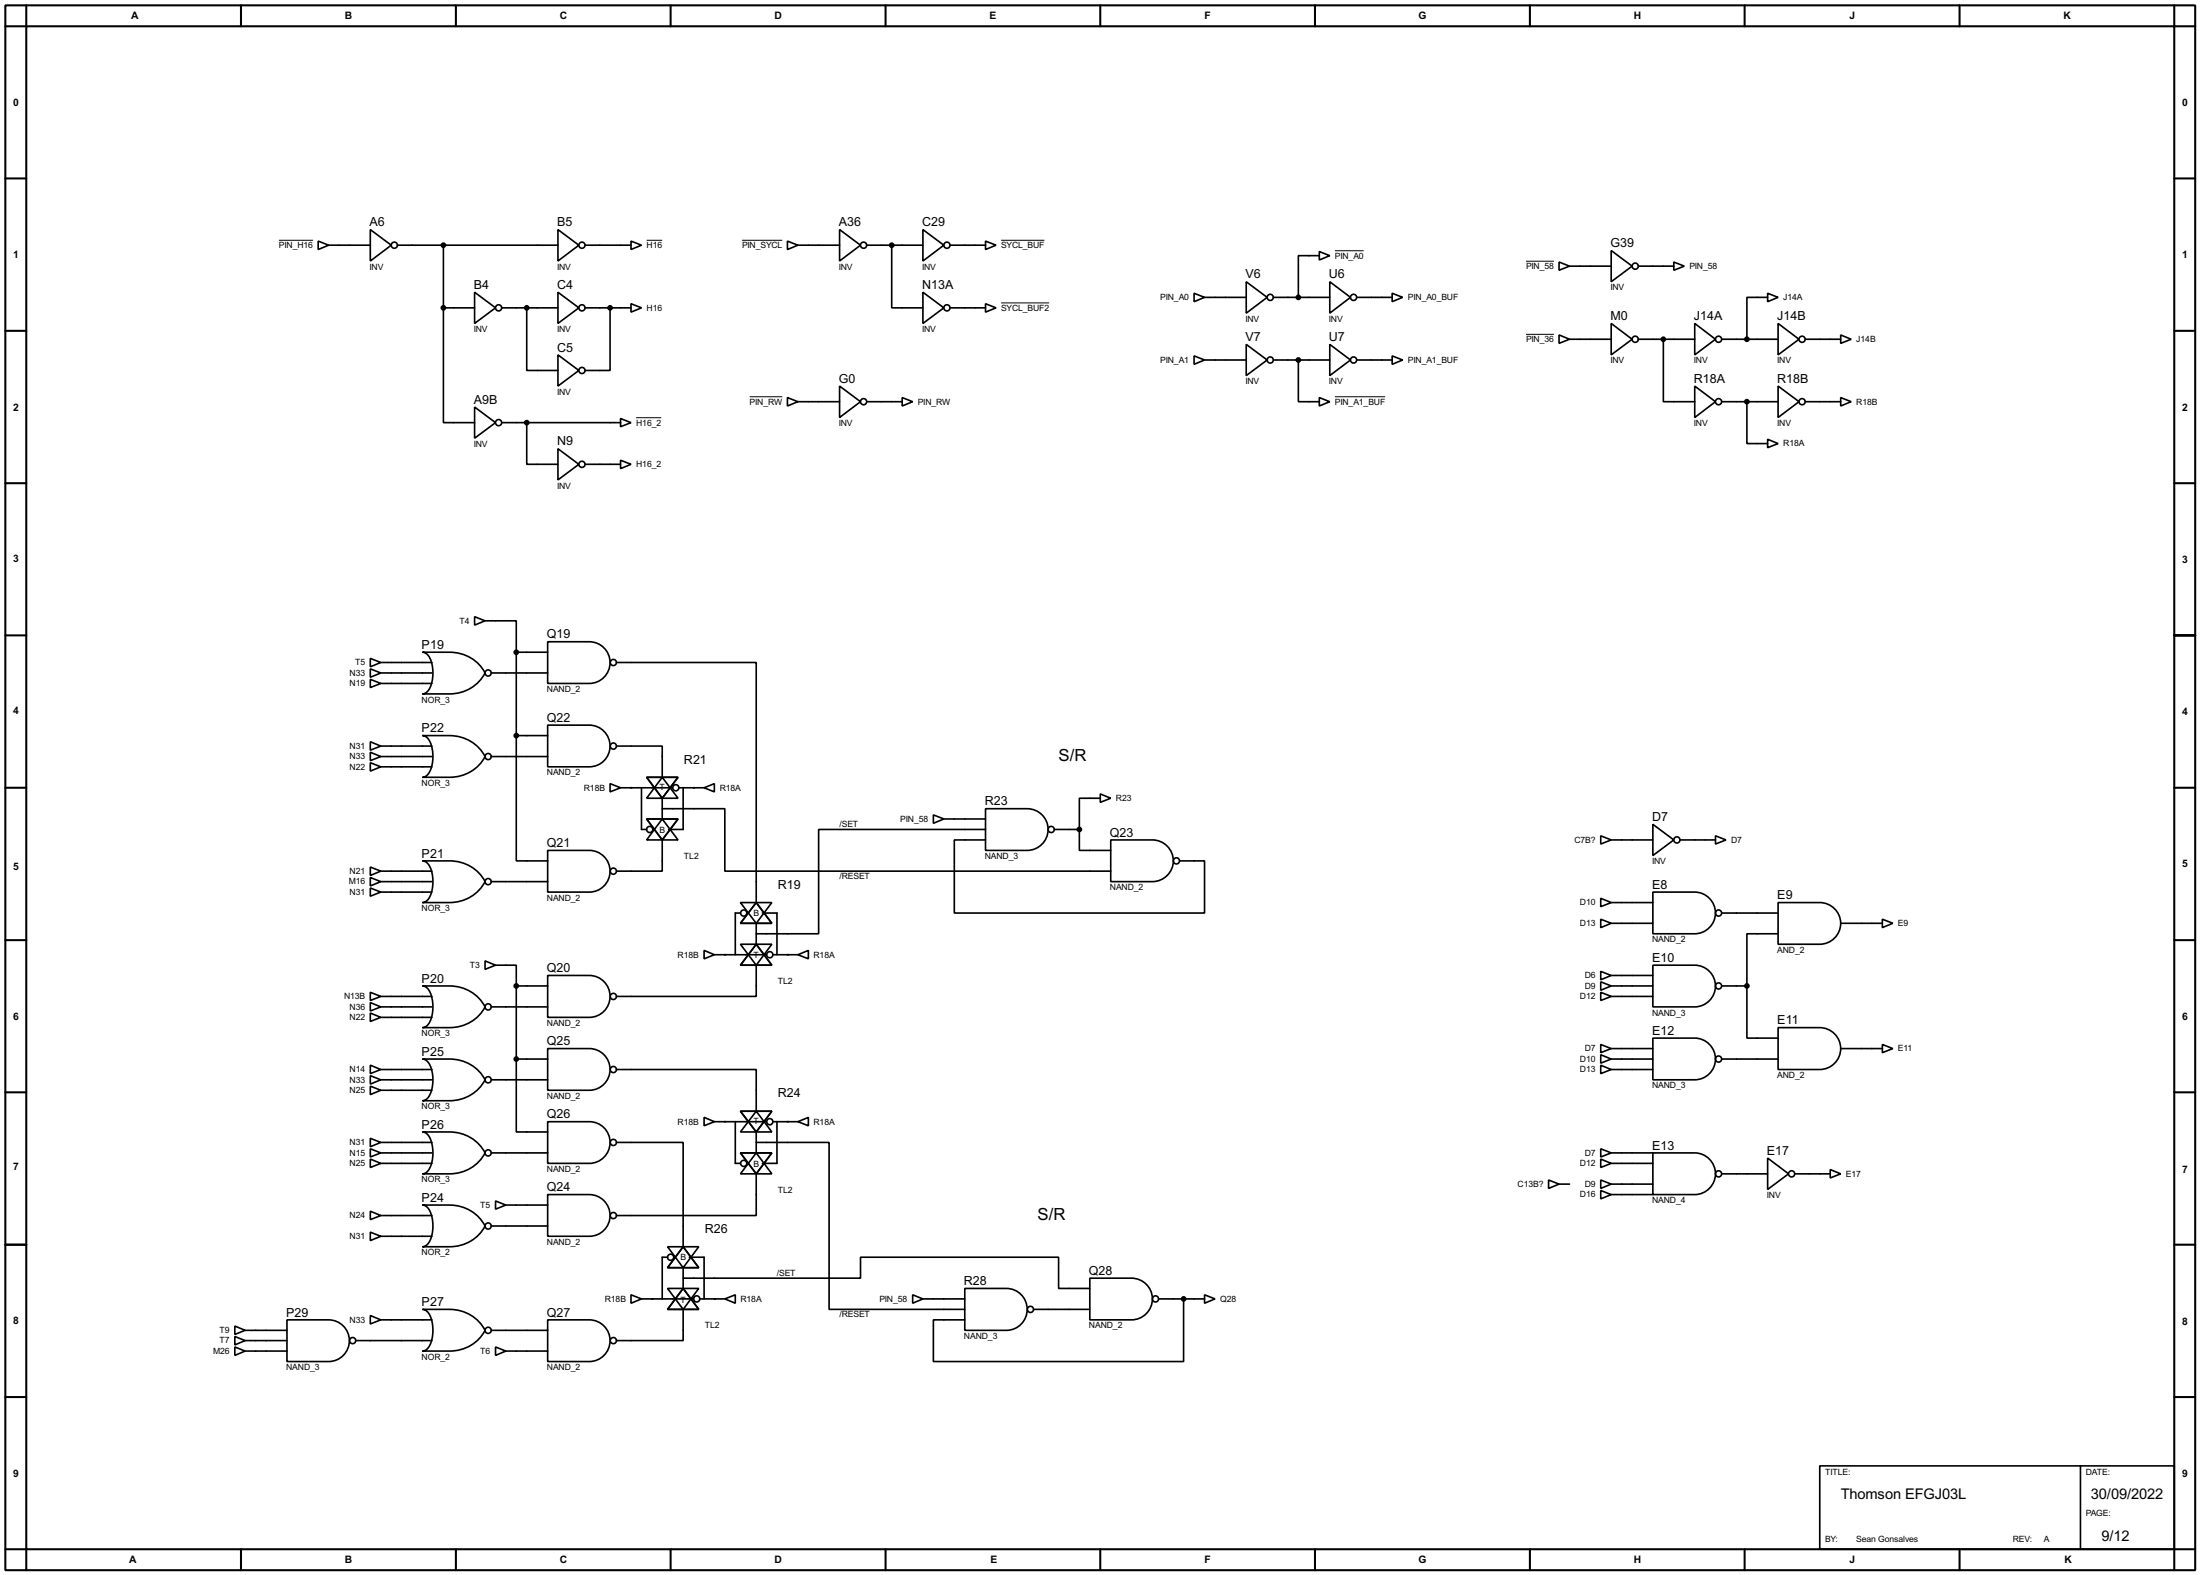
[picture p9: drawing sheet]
<svg xmlns="http://www.w3.org/2000/svg" width="536mm" height="383mm" viewBox="0 0 536 383" stroke-linecap="round" stroke-linejoin="round" font-family="sans-serif">
<g fill="none" stroke="#000" stroke-width=".5">
<path d="M1.3 1.3h533.4v381h-533.4zM6.4 6.4h523.2v370.8h-523.2zM6.4 1.3v5.1h-5.1M58.7 1.3v5.1M111.1 1.3v5.1M163.4 1.3v5.1M215.7 1.3v5.1M268 1.3v5.1M320.3 1.3v5.1M372.7 1.3v5.1M425 1.3v5.1M477.3 1.3v5.1"/>
<path d="M529.6 1.3v5.1h5.1M1.3 43.5h5.1M529.6 43.5h5.1M1.3 80.6h5.1M529.6 80.6h5.1M1.3 117.7h5.1M529.6 117.7h5.1M1.3 154.7h5.1M529.6 154.7h5.1M1.3 191.8h5.1M529.6 191.8h5.1M1.3 228.9h5.1"/>
<path d="M529.6 228.9h5.1M1.3 266h5.1M529.6 266h5.1M1.3 303.1h5.1M529.6 303.1h5.1M1.3 340.2h5.1M529.6 340.2h5.1M1.3 377.2h5.1v5.1M58.7 377.2v5.1M111.1 377.2v5.1M163.4 377.2v5.1M215.7 377.2v5.1"/>
<path d="M268 377.2v5.1M320.3 377.2v5.1M372.7 377.2v5.1M425 377.2v5.1M477.3 377.2v5.1M534.7 377.2h-5.1v5.1"/>
</g>
<g fill="none" stroke="#000" stroke-width=".4">
<path d="M77.5 58.7l2.6 1-2.6 1.1zM80.1 59.7h10.1M90.2 55.9l5.1 3.8-5.1 3.9zM96.8 59.7h39.1M108 59.7v15.3M135.9 55.9l5.1 3.8-5.1 3.9zM142.5 59.7h11.2M153.7 58.7l2.6 1-2.6 1.1zM191.8 58.7l2.6 1-2.6 1.1zM194.4 59.7h10.1M204.5 55.9l5.1 3.8-5.1 3.9zM211.1 59.7h13.7"/>
<path d="M217.2 59.7v15.3h7.6M224.8 55.9l5.1 3.8-5.1 3.9zM231.4 59.7h8.7M240.1 58.7l2.5 1-2.5 1.1zM108 75v27.9h7.6M108 75h7.6M115.6 71.2l5.1 3.8-5.1 3.8zM122.2 75h13.7M128.3 75v15.2h7.6M135.9 71.2l5.1 3.8-5.1 3.8zM142.5 75h11.2M148.6 75v15.2h-6.1"/>
<path d="M153.7 74l2.6 1-2.6 1zM224.8 71.2l5.1 3.8-5.1 3.8zM231.4 75h8.7M240.1 74l2.5 1-2.5 1zM290.9 71.4l2.5 1-2.5 1.1zM293.4 72.4h10.2M303.6 68.6l5.1 3.8-5.1 3.9zM310.2 72.4h13.7M321.4 61.3l2.5 1-2.5 1zM321.4 62.3h-5.1v10.1M323.9 68.6l5.1 3.8-5.1 3.9zM330.5 72.4h8.6"/>
<path d="M339.1 71.4l2.6 1-2.6 1.1zM379.8 63.8l2.5 1-2.5 1zM382.3 64.8h10.2M392.5 61l5.1 3.8-5.1 3.8zM392.5 78.8l5.1 3.8-5.1 3.8zM399.1 64.8h8.6M407.7 63.8l2.6 1-2.6 1zM412.8 78.8l5.1 3.8-5.1 3.8zM430.6 71.4l2.5 1-2.5 1.1zM430.6 72.4h-5.1v10.2M433.1 78.8l5.1 3.8-5.1 3.8zM115.6 99.1l5.1 3.8-5.1 3.8z"/>
<path d="M135.9 86.4l5.1 3.8-5.1 3.8zM191.8 96.8l2.6 1-2.6 1.1zM194.4 97.8h10.1M204.5 94l5.1 3.8-5.1 3.9zM211.1 97.8h8.7M219.8 96.8l2.5 1-2.5 1.1zM290.9 86.7l2.5 1-2.5 1zM293.4 87.7h10.2M303.6 83.9l5.1 3.8-5.1 3.8zM310.2 87.7h13.7M316.3 87.7v10.1h5.1M321.4 96.8l2.5 1-2.5 1.1z"/>
<path d="M323.9 83.9l5.1 3.8-5.1 3.8zM330.5 87.7h8.6M339.1 86.7l2.6 1-2.6 1zM379.8 81.6l2.5 1-2.5 1zM382.3 82.6h10.2M399.1 82.6h13.7M405.2 82.6v15.2h7.6M412.8 94l5.1 3.8-5.1 3.9zM419.4 97.8h13.7M419.4 82.6h13.7M425.5 97.8v10.2h5.1M433.1 94l5.1 3.8-5.1 3.9z"/>
<path d="M439.7 97.8h8.7M439.7 82.6h8.7M448.4 81.6l2.5 1-2.5 1zM448.4 96.8l2.5 1-2.5 1.1zM122.2 102.9h29M128.3 102.9v10.2h7.6M135.9 109.3l5.1 3.8-5.1 3.8zM142.5 113.1h8.7M151.2 101.9l2.5 1-2.5 1zM151.2 112.1l2.5 1-2.5 1zM430.6 107l2.5 1-2.5 1zM102.9 158.8h6.6a9.6 9.6 0 0 1 8.7 5.1 9.6 9.6 0 0 1-8.7 5.1h-6.6a3.2 3.2 0 0 0 2.4-3.2 7.6 7.6 0 0 0-1.4-6.6z"/>
<path d="M115.6 150.2l2.6 1-2.6 1zM118.2 151.2h7.6v7.6M125.8 158.8h7.6M125.8 158.8v20.3M133.4 156.3h10.2a5.1 5.1 0 0 1 5 5 5.1 5.1 0 0 1-5 5.1h-10.2zM90.2 160.3l2.6 1-2.6 1.1zM90.2 162.9l2.6 1-2.6 1zM90.2 165.4l2.6 1-2.6 1zM92.8 161.3h12.4M92.8 163.9h12.4M92.8 166.4h12.4M102.9 179.1h6.6a9.6 9.6 0 0 1 8.7 5.1 9.6 9.6 0 0 1-8.7 5.1h-6.6a3.2 3.2 0 0 0 2.4-3.2 7.7 7.7 0 0 0-1.4-6.6z"/>
<path d="M119.7 163.9h13.7M125.8 179.1v30.5h7.6M125.8 179.1h7.6M133.4 176.6h10.2a5.1 5.1 0 0 1 5 5 5.1 5.1 0 0 1-5 5.1h-10.2zM150.2 161.3h34v58.5M90.2 180.6l2.6 1.1-2.6 1zM90.2 183.2l2.6 1-2.6 1zM90.2 185.7l2.6 1-2.6 1.1zM92.8 181.7h12.4M92.8 184.2h12.4M92.8 186.7h12.4M119.7 184.2h13.7"/>
<path d="M148.6 190.8l2.6 1-2.6 1zM150.2 181.7h11.1v7.6M151.2 191.8h12.7M156.3 191.8v10.2h1.2M157.5 189.3h7.7l-3.9 5.1zM157.5 199.4h7.7l-3.9 5.1zM161.3 189.3l3.9 5.1h-7.7zM161.3 199.4l3.9 5.1h-7.7zM161.3 196.9h15.3v15.2h94M161.3 194.4v5M165.4 191.8h6.1M166.4 191.8v10.2h-3.5"/>
<path d="M171.5 191.8l2.5-1v2zM227.4 198.4l2.5 1-2.5 1.1zM229.9 199.4h10.2M240.1 196.9h10.1a5.1 5.1 0 0 1 5.1 5.1 5.1 5.1 0 0 1-5.1 5.1h-10.1zM268 193.3l2.6 1.1-2.6 1zM268 194.4h-5.1v7.6M90.2 211.1l2.6 1-2.6 1.1zM90.2 213.7l2.6 1-2.6 1zM90.2 216.2l2.6 1-2.6 1zM92.8 212.1h12.4M92.8 214.7h12.4M92.8 217.2h12.4"/>
<path d="M102.9 209.6h6.6a9.6 9.6 0 0 1 8.7 5.1 9.6 9.6 0 0 1-8.7 5.1h-6.6a3.2 3.2 0 0 0 2.4-3.2 7.6 7.6 0 0 0-1.4-6.6zM119.7 214.7h13.7M133.4 207.1h10.2a5.1 5.1 0 0 1 5 5 5.1 5.1 0 0 1-5 5.1h-10.2zM161.3 204.5v7.6h-11.1M180.4 219.8h7.6l-3.8 5zM184.2 219.8l3.8 5h-7.6zM240.1 204.5h-7.6v17.8h60.9v-12.7h-6.1M240.1 202h-40.7v25.4h-15.2M256.8 202h6.1M262.9 202v5.1h7.7M270.6 204.5h10.1a5.1 5.1 0 0 1 5.1 5.1 5.1 5.1 0 0 1-5.1 5.1h-10.1zM389.9 218.7l2.6 1.1-2.6 1z"/>
<path d="M389.9 203.5l2.6 1-2.6 1zM392.5 219.8h10.1M392.5 204.5h10.1M402.6 217.2h10.2a5.1 5.1 0 0 1 5.1 5.1 5.1 5.1 0 0 1-5.1 5.1h-10.2zM402.6 200.7l5.1 3.8-5.1 3.8zM409.2 204.5h8.7M417.9 203.5l2.5 1-2.5 1zM433.1 219.8h10.2a5.1 5.1 0 0 1 5.1 5 5.1 5.1 0 0 1-5.1 5.1h-10.2zM118.2 234l2.5 1-2.5 1zM120.7 235h5.1v5.1M133.4 237.5h10.2a5.1 5.1 0 0 1 5 5.1 5.1 5.1 0 0 1-5 5.1h-10.2zM171.5 231.4l2.5 1.1-2.5 1z"/>
<path d="M174 232.5h12.7M180.4 229.9h7.6l-3.8 5.1zM180.4 222.3h-1.3v10.2M184.2 229.9l3.8 5.1h-7.6zM184.2 235v7.6h-34M184.2 224.8v5.1M185.7 222.3h3.6v10.2M188.3 232.5h6.1M194.4 232.5l2.5-1.1v2.1zM389.9 223.8l2.6 1-2.6 1.1zM389.9 236.5l2.6 1-2.6 1.1zM389.9 239.1l2.6 1-2.6 1z"/>
<path d="M392.5 224.8h10.1M392.5 237.5h10.1M402.6 235h10.2a5.1 5.1 0 0 1 5.1 5.1 5.1 5.1 0 0 1-5.1 5.1h-10.2zM419.4 222.3h13.7M433.1 227.4h-7.6v12.7M448.4 224.8h10.1M458.5 223.8l2.6 1-2.6 1.1zM90.2 241.6l2.6 1-2.6 1zM90.2 244.1l2.6 1.1-2.6 1zM90.2 246.7l2.6 1-2.6 1zM90.2 259.4l2.6 1-2.6 1zM92.8 242.6h12.4"/>
<path d="M92.8 245.2h12.4M92.8 247.7h12.4M102.9 240.1h6.6a9.6 9.6 0 0 1 8.7 5.1 9.6 9.6 0 0 1-8.7 5h-6.6a3.2 3.2 0 0 0 2.4-3.1 7.7 7.7 0 0 0-1.4-6.6zM102.9 257.9h6.6a9.6 9.6 0 0 1 8.7 5 9.6 9.6 0 0 1-8.7 5.1h-6.6a3.2 3.2 0 0 0 2.4-3.1 7.6 7.6 0 0 0-1.4-6.6zM119.7 245.2h13.7M125.8 257.9v17.7h7.6M125.8 257.9h7.6M125.8 240.1v17.8M125.8 240.1h7.6M133.4 255.3h10.2a5.1 5.1 0 0 1 5 5.1 5.1 5.1 0 0 1-5 5.1h-10.2zM389.9 241.6l2.6 1-2.6 1zM389.9 256.8l2.6 1.1-2.6 1z"/>
<path d="M389.9 259.4l2.6 1-2.6 1zM389.9 254.3l2.6 1-2.6 1zM392.5 242.6h10.1M392.5 257.9h10.1M392.5 240.1h10.1M392.5 255.3h10.1M402.6 252.8h10.2a5.1 5.1 0 0 1 5.1 5 5.1 5.1 0 0 1-5.1 5.1h-10.2zM419.4 257.9h13.7M419.4 240.1h6.1M425.5 240.1v12.7h7.6M433.1 250.2h10.2a5.1 5.1 0 0 1 5.1 5.1 5.1 5.1 0 0 1-5.1 5.1h-10.2zM448.4 255.3h10.1"/>
<path d="M458.5 254.3l2.6 1-2.6 1zM90.2 261.9l2.6 1-2.6 1.1zM90.2 264.5l2.6 1-2.6 1zM90.2 277.2l2.6 1-2.6 1zM90.2 279.7l2.6 1-2.6 1zM92.8 278.2h12.4M92.8 260.4h12.4M92.8 262.9h12.4M92.8 265.5h12.4M102.9 275.6h6.6a9.6 9.6 0 0 1 8.7 5.1 9.6 9.6 0 0 1-8.7 5.1h-6.6a3.2 3.2 0 0 0 2.4-3.1 7.7 7.7 0 0 0-1.4-6.7zM119.7 262.9h13.7M133.4 273.1h10.2a5.1 5.1 0 0 1 5 5.1 5.1 5.1 0 0 1-5 5.1h-10.2z"/>
<path d="M150.2 278.2h16.2v25.4M150.2 260.4h34v10.2M171.5 272.1l2.5 1-2.5 1zM174 273.1h12.7M179.1 273.1v10.2h1.3M180.4 270.6h7.6l-3.8 5zM184.2 270.6l3.8 5h-7.6zM184.2 278.2h17.8v40.6h33M184.2 275.6v5.1M188.3 273.1h6.1M189.3 273.1v10.2h-3.6M194.4 273.1l2.5-1v2z"/>
<path d="M389.9 279.7l2.6 1-2.6 1zM392.5 260.4h10.1M90.2 282.2l2.6 1.1-2.6 1zM90.2 294.9l2.6 1.1-2.6 1zM92.8 280.7h12.4M92.8 283.3h12.4M92.8 296h12.4M102.9 293.4h6.6a9.6 9.6 0 0 1 8.7 5.1 9.6 9.6 0 0 1-8.7 5.1h-6.6a3.2 3.2 0 0 0 2.4-3.2 7.7 7.7 0 0 0-1.4-6.6zM119.7 280.7h13.7M119.7 298.5h13.7M120.7 292.4l2.5 1-2.5 1zM123.2 293.4h10.2"/>
<path d="M133.4 290.9h10.2a5.1 5.1 0 0 1 5 5 5.1 5.1 0 0 1-5 5.1h-10.2zM180.4 280.7h7.6l-3.8 5.1zM184.2 280.7l3.8 5.1h-7.6zM184.2 285.8v10.2h-34M377.2 287.3l2.6 1-2.6 1.1zM379.8 288.3h2.5M389.9 282.2l2.6 1.1-2.6 1zM389.9 289.9l2.6 1-2.6 1zM389.9 287.3l2.6 1-2.6 1.1zM392.5 280.7h10.1M392.5 283.3h10.1M392.5 290.9h10.1"/>
<path d="M392.5 288.3h10.1M402.6 280.7h10.2a5.1 5.1 0 0 1 5.1 5.1 5.1 5.1 0 0 1-5.1 5.1h-10.2zM419.4 285.8h11.2M430.6 282l5.1 3.8-5.1 3.8zM437.2 285.8h8.6M445.8 284.8l2.6 1-2.6 1zM90.2 300l2.6 1-2.6 1.1zM92.8 301h12.4M102.9 318.8h6.6a9.6 9.6 0 0 1 8.7 5.1 9.6 9.6 0 0 1-8.7 5.1h-6.6a3.2 3.2 0 0 0 2.4-3.2 7.7 7.7 0 0 0-1.4-6.6zM153.7 315.3l2.6 1-2.6 1zM156.3 316.3h12.7M162.6 313.7h7.6l-3.8 5.1z"/>
<path d="M162.6 303.6h7.6l-3.8 5.1zM162.6 306.1h-1.3v10.2M166.4 313.7l3.8 5.1h-7.6zM166.4 303.6l3.8 5.1h-7.6zM166.4 318.8v7.6h-16.2M166.4 311.2h43.2v-5.1h48.3v7.6h7.6M166.4 308.7v5M167.9 306.1h3.6v10.2M170.5 316.3h6.1M176.6 316.3l2.5-1v2zM222.3 315.3l2.5 1-2.5 1zM224.8 316.3h10.2"/>
<path d="M235 313.7h10.2a5.1 5.1 0 0 1 5 5.1 5.1 5.1 0 0 1-5 5.1h-10.2zM251.8 318.8h13.7M265.5 311.2h10.1a5.1 5.1 0 0 1 5.1 5.1 5.1 5.1 0 0 1-5.1 5.1h-10.1zM282.2 316.3h11.2M288.3 316.3v15.2h-60.9v-10.1h7.6M293.4 315.3l2.6 1-2.6 1zM57.2 322.9l2.5 1-2.5 1zM57.2 325.4l2.5 1-2.5 1.1zM57.2 328l2.5 1-2.5 1zM59.7 323.9h10.2M59.7 326.4h10.2M59.7 329h10.2"/>
<path d="M69.9 321.4h10.2a5.1 5.1 0 0 1 5 5 5.1 5.1 0 0 1-5 5.1h-10.2zM86.7 326.4h18.5M90.2 320.3l2.6 1.1-2.6 1zM92.8 321.4h12.4M119.7 323.9h13.7M120.7 328l2.5 1-2.5 1zM123.2 329h10.2M133.4 321.4h10.2a5.1 5.1 0 0 1 5 5 5.1 5.1 0 0 1-5 5.1h-10.2zM443.3 356.9h86.3v20.3h-86.3zM506.8 356.9v20.3"/>
<circle cx="96" cy="59.7" r=".75"/>
<circle cx="141.7" cy="59.7" r=".75"/>
<circle cx="210.3" cy="59.7" r=".75"/>
<circle cx="230.6" cy="59.7" r=".75"/>
<circle cx="121.4" cy="75" r=".75"/>
<circle cx="141.7" cy="75" r=".75"/>
<circle cx="230.6" cy="75" r=".75"/>
<circle cx="309.4" cy="72.4" r=".75"/>
<circle cx="329.7" cy="72.4" r=".75"/>
<circle cx="398.3" cy="64.8" r=".75"/>
<circle cx="141.7" cy="90.2" r=".75"/>
<circle cx="210.3" cy="97.8" r=".75"/>
<circle cx="309.4" cy="87.7" r=".75"/>
<circle cx="329.7" cy="87.7" r=".75"/>
<circle cx="398.3" cy="82.6" r=".75"/>
<circle cx="418.6" cy="82.6" r=".75"/>
<circle cx="418.6" cy="97.8" r=".75"/>
<circle cx="438.9" cy="82.6" r=".75"/>
<circle cx="438.9" cy="97.8" r=".75"/>
<circle cx="121.4" cy="102.9" r=".75"/>
<circle cx="141.7" cy="113.1" r=".75"/>
<circle cx="118.9" cy="163.9" r=".75"/>
<circle cx="149.4" cy="161.3" r=".75"/>
<circle cx="118.9" cy="184.2" r=".75"/>
<circle cx="149.4" cy="181.7" r=".75"/>
<circle cx="164.6" cy="191.8" r=".75"/>
<circle cx="118.9" cy="214.7" r=".75"/>
<circle cx="149.4" cy="212.1" r=".75"/>
<circle cx="158.2" cy="202" r=".75"/>
<circle cx="256" cy="202" r=".75"/>
<circle cx="286.5" cy="209.6" r=".75"/>
<circle cx="408.4" cy="204.5" r=".75"/>
<circle cx="181.1" cy="222.3" r=".75"/>
<circle cx="187.5" cy="232.5" r=".75"/>
<circle cx="418.6" cy="222.3" r=".75"/>
<circle cx="118.9" cy="245.2" r=".75"/>
<circle cx="149.4" cy="242.6" r=".75"/>
<circle cx="418.6" cy="240.1" r=".75"/>
<circle cx="418.6" cy="257.9" r=".75"/>
<circle cx="118.9" cy="262.9" r=".75"/>
<circle cx="149.4" cy="278.2" r=".75"/>
<circle cx="149.4" cy="260.4" r=".75"/>
<circle cx="187.5" cy="273.1" r=".75"/>
<circle cx="118.9" cy="280.7" r=".75"/>
<circle cx="118.9" cy="298.5" r=".75"/>
<circle cx="149.4" cy="296" r=".75"/>
<circle cx="181.1" cy="283.3" r=".75"/>
<circle cx="418.6" cy="285.8" r=".75"/>
<circle cx="436.4" cy="285.8" r=".75"/>
<circle cx="163.3" cy="306.1" r=".75"/>
<circle cx="169.7" cy="316.3" r=".75"/>
<circle cx="251" cy="318.8" r=".75"/>
<circle cx="281.4" cy="316.3" r=".75"/>
<circle cx="85.9" cy="326.4" r=".75"/>
<circle cx="118.9" cy="323.9" r=".75"/>
<circle cx="149.4" cy="326.4" r=".75"/>
</g>
<g fill="#000">
<circle cx="153.7" cy="191.8" r=".2"/>
<circle cx="169" cy="191.8" r=".2"/>
<circle cx="176.6" cy="232.5" r=".2"/>
<circle cx="191.8" cy="232.5" r=".2"/>
<circle cx="176.6" cy="273.1" r=".2"/>
<circle cx="191.8" cy="273.1" r=".2"/>
<circle cx="158.8" cy="316.3" r=".2"/>
<circle cx="174" cy="316.3" r=".2"/>
</g>
<g fill="#000" stroke="#000" stroke-width=".4">
<circle cx="108" cy="59.7" r=".5"/>
<circle cx="217.2" cy="59.7" r=".5"/>
<circle cx="108" cy="75" r=".5"/>
<circle cx="128.3" cy="75" r=".5"/>
<circle cx="148.6" cy="75" r=".5"/>
<circle cx="316.2" cy="72.4" r=".5"/>
<circle cx="316.2" cy="87.7" r=".5"/>
<circle cx="405.1" cy="82.6" r=".5"/>
<circle cx="425.5" cy="82.6" r=".5"/>
<circle cx="425.5" cy="97.8" r=".5"/>
<circle cx="128.3" cy="102.9" r=".5"/>
<circle cx="125.7" cy="158.8" r=".5"/>
<circle cx="125.7" cy="179.1" r=".5"/>
<circle cx="262.9" cy="202" r=".5"/>
<circle cx="125.7" cy="257.9" r=".5"/>
<circle cx="125.7" cy="240.1" r=".5"/>
<circle cx="425.5" cy="240.1" r=".5"/>
<circle cx="288.3" cy="316.3" r=".5"/>
</g>
<path d="M68 58.5h8.3M157.5 58.5h3.8M180.8 58.5h9.8M243.9 58.5h10.5M243.9 73.8h11.7M325.2 61.1h7M371.7 63.6h6.8M182.6 96.6h8M325.2 96.6h12.2M371.7 81.4h6.8M155 101.7h6.1" fill="none" stroke="#000" stroke-width=".24"/>
<g font-size="4.6">
<text x="257.9" y="185.3">S/R</text>
<text x="252.8" y="297.1">S/R</text>
</g>
<g font-size="4">
<text x="448.4" y="365.1">Thomson EFGJ03L</text>
<text x="509.3" y="365.1">30/09/2022</text>
<text x="511.9" y="375.2">9/12</text>
</g>
<g font-size="3.4">
<text x="90" y="55.1">A6</text>
<text x="135.7" y="55.1">B5</text>
<text x="204.3" y="55.1">A36</text>
<text x="224.6" y="55.1">C29</text>
<text x="392.3" y="60.2">G39</text>
<text x="115.4" y="70.4">B4</text>
<text x="135.7" y="70.4">C4</text>
<text x="224.6" y="70.4">N13A</text>
<text x="303.4" y="67.8">V6</text>
<text x="323.7" y="67.8">U6</text>
<text x="392.3" y="78">M0</text>
<text x="412.6" y="78">J14A</text>
<text x="432.9" y="78">J14B</text>
<text x="303.4" y="83.1">V7</text>
<text x="323.7" y="83.1">U7</text>
<text x="135.7" y="85.6">C5</text>
<text x="204.3" y="93.2">G0</text>
<text x="412.6" y="93.2">R18A</text>
<text x="432.9" y="93.2">R18B</text>
<text x="115.4" y="98.3">A9B</text>
<text x="135.7" y="108.5">N9</text>
<text x="133.2" y="155.5">Q19</text>
<text x="102.7" y="158">P19</text>
<text x="102.7" y="178.3">P22</text>
<text x="133.2" y="175.7">Q22</text>
<text x="166.6" y="185.9">R21</text>
<text x="239.9" y="196.1">R23</text>
<text x="270.4" y="203.7">Q23</text>
<text x="402.4" y="199.9">D7</text>
<text x="102.7" y="208.8">P21</text>
<text x="133.2" y="206.3">Q21</text>
<text x="189.4" y="216.4">R19</text>
<text x="402.4" y="216.4">E8</text>
<text x="432.9" y="219">E9</text>
<text x="102.7" y="239.3">P20</text>
<text x="133.2" y="236.7">Q20</text>
<text x="402.4" y="234.2">E10</text>
<text x="402.4" y="252">E12</text>
<text x="432.9" y="249.4">E11</text>
<text x="102.7" y="257.1">P25</text>
<text x="133.2" y="254.5">Q25</text>
<text x="189.4" y="267.2">R24</text>
<text x="102.7" y="274.8">P26</text>
<text x="133.2" y="272.3">Q26</text>
<text x="402.4" y="279.9">E13</text>
<text x="430.4" y="281.2">E17</text>
<text x="102.7" y="292.6">P24</text>
<text x="133.2" y="290.1">Q24</text>
<text x="171.7" y="300.2">R26</text>
<text x="265.3" y="310.4">Q28</text>
<text x="234.8" y="312.9">R28</text>
<text x="69.7" y="320.6">P29</text>
<text x="102.7" y="318">P27</text>
<text x="133.2" y="320.6">Q27</text>
</g>
<g font-size="2.8">
<text x="32" y="4.7">A</text>
<text x="84" y="4.7">B</text>
<text x="136.4" y="4.7">C</text>
<text x="188.7" y="4.7">D</text>
<text x="241.1" y="4.7">E</text>
<text x="293.4" y="4.7">F</text>
<text x="345.6" y="4.7">G</text>
<text x="397.9" y="4.7">H</text>
<text x="450.5" y="4.7">J</text>
<text x="502.6" y="4.7">K</text>
<text x="3.2" y="25.8">0</text>
<text x="531.5" y="25.8">0</text>
<text x="3.2" y="62.8">1</text>
<text x="531.5" y="62.8">1</text>
<text x="3.2" y="100">2</text>
<text x="531.5" y="100">2</text>
<text x="3.2" y="136.8">3</text>
<text x="531.5" y="137">3</text>
<text x="3.2" y="173.9">4</text>
<text x="531.5" y="174.1">4</text>
<text x="3.2" y="211.7">5</text>
<text x="531.5" y="211.2">5</text>
<text x="3.2" y="248.3">6</text>
<text x="531.5" y="248.3">6</text>
<text x="3.2" y="284.9">7</text>
<text x="531.5" y="285.6">7</text>
<text x="3.2" y="322.5">8</text>
<text x="531.5" y="322.7">8</text>
<text x="3.2" y="359.6">9</text>
<text x="531.5" y="359.6">9</text>
<text x="31.5" y="380.6">A</text>
<text x="84" y="380.6">B</text>
<text x="136.4" y="380.6">C</text>
<text x="188.7" y="380.6">D</text>
<text x="241.3" y="380.6">E</text>
<text x="293.4" y="380.6">F</text>
<text x="345.6" y="380.6">G</text>
<text x="397.9" y="380.6">H</text>
<text x="450.5" y="380.6">J</text>
<text x="502.9" y="380.6">K</text>
</g>
<g font-size="2.4">
<text x="68" y="60.4">PIN_H16</text>
<text x="90" y="65.6">INV</text>
<text x="135.7" y="65.6">INV</text>
<text x="157.5" y="60.4">H16</text>
<text x="180.8" y="60.4">PIN_SYCL</text>
<text x="204.3" y="65.6">INV</text>
<text x="224.6" y="65.6">INV</text>
<text x="243.9" y="60.4">SYCL_BUF</text>
<text x="325.2" y="62.9">PIN_A0</text>
<text x="371.7" y="65.5">PIN_58</text>
<text x="411.5" y="65.5">PIN_58</text>
<text x="392.3" y="70.7">INV</text>
<text x="157.5" y="75.6">H16</text>
<text x="243.9" y="75.6">SYCL_BUF2</text>
<text x="282.6" y="73.1">PIN_A0</text>
<text x="343" y="73.1">PIN_A0_BUF</text>
<text x="434.4" y="73.1">J14A</text>
<text x="115.4" y="80.8">INV</text>
<text x="135.7" y="80.8">INV</text>
<text x="224.6" y="80.8">INV</text>
<text x="303.4" y="78.3">INV</text>
<text x="323.7" y="78.3">INV</text>
<text x="371.7" y="83.3">PIN_36</text>
<text x="452.2" y="83.3">J14B</text>
<text x="282.6" y="88.4">PIN_A1</text>
<text x="343" y="88.4">PIN_A1_BUF</text>
<text x="392.3" y="88.5">INV</text>
<text x="412.6" y="88.5">INV</text>
<text x="432.9" y="88.5">INV</text>
<text x="303.4" y="93.6">INV</text>
<text x="323.7" y="93.6">INV</text>
<text x="135.7" y="96.1">INV</text>
<text x="182.6" y="98.5">PIN_RW</text>
<text x="223.6" y="98.5">PIN_RW</text>
<text x="325.2" y="98.5">PIN_A1_BUF</text>
<text x="452.2" y="98.5">R18B</text>
<text x="155" y="103.6">H16_2</text>
<text x="204.3" y="103.7">INV</text>
<text x="412.6" y="103.7">INV</text>
<text x="432.9" y="103.7">INV</text>
<text x="115.4" y="108.8">INV</text>
<text x="155" y="113.7">H16_2</text>
<text x="434.4" y="108.7">R18A</text>
<text x="135.7" y="119">INV</text>
<text x="111.9" y="151.9">T4</text>
<text x="85.2" y="164.6">N33</text>
<text x="85.2" y="167.1">N19</text>
<text x="86.5" y="162">T5</text>
<text x="102.7" y="171.1">NOR_3</text>
<text x="133.2" y="168.5">NAND_2</text>
<text x="85.2" y="182.4">N31</text>
<text x="85.2" y="184.9">N33</text>
<text x="85.2" y="187.4">N22</text>
<text x="102.7" y="191.4">NOR_3</text>
<text x="133.2" y="188.8">NAND_2</text>
<text x="142.2" y="192.5">R18B</text>
<text x="160.7" y="192.5">T</text>
<text x="175.3" y="192.5">R18A</text>
<text x="271.8" y="195.1">R23</text>
<text x="160.7" y="202.8">B</text>
<text x="204.5" y="201.3">/SET</text>
<text x="219.3" y="200.1">PIN_58</text>
<text x="166.6" y="209.2">TL2</text>
<text x="239.9" y="209.2">NAND_3</text>
<text x="383.5" y="205.2">C7B?</text>
<text x="421.7" y="205.2">D7</text>
<text x="85" y="215.4">M16</text>
<text x="85.2" y="212.8">N21</text>
<text x="204.5" y="214">/RESET</text>
<text x="402.4" y="210.4">INV</text>
<text x="85.2" y="217.9">N31</text>
<text x="102.7" y="221.9">NOR_3</text>
<text x="133.2" y="219.3">NAND_2</text>
<text x="270.4" y="216.8">NAND_2</text>
<text x="384.9" y="220.5">D10</text>
<text x="183.6" y="222.9">B</text>
<text x="384.9" y="225.5">D13</text>
<text x="462.3" y="225.5">E9</text>
<text x="165.1" y="233.2">R18B</text>
<text x="183.6" y="233.3">T</text>
<text x="198.2" y="233.2">R18A</text>
<text x="402.4" y="229.5">NAND_2</text>
<text x="432.9" y="232">AND_2</text>
<text x="114.4" y="235.7">T3</text>
<text x="189.4" y="239.6">TL2</text>
<text x="386" y="238.2">D6</text>
<text x="83.8" y="243.3">N13B</text>
<text x="85.2" y="245.9">N36</text>
<text x="384.9" y="243.3">D12</text>
<text x="386" y="240.8">D9</text>
<text x="85.2" y="248.4">N22</text>
<text x="133.2" y="249.8">NAND_2</text>
<text x="402.4" y="247.3">NAND_3</text>
<text x="102.7" y="252.3">NOR_3</text>
<text x="386" y="256">D7</text>
<text x="462.3" y="256">E11</text>
<text x="85.2" y="261.1">N14</text>
<text x="85.2" y="263.6">N33</text>
<text x="384.9" y="258.6">D10</text>
<text x="384.9" y="261.1">D13</text>
<text x="432.9" y="262.5">AND_2</text>
<text x="85.2" y="266.2">N25</text>
<text x="133.2" y="267.6">NAND_2</text>
<text x="402.4" y="265">NAND_3</text>
<text x="102.7" y="270.1">NOR_3</text>
<text x="165.1" y="273.8">R18B</text>
<text x="183.6" y="273.7">T</text>
<text x="198.2" y="273.8">R18A</text>
<text x="85.2" y="278.9">N31</text>
<text x="85.2" y="281.4">N15</text>
<text x="386" y="281.4">D7</text>
<text x="85.2" y="284">N25</text>
<text x="102.7" y="287.9">NOR_3</text>
<text x="133.2" y="285.4">NAND_2</text>
<text x="183.6" y="284.1">B</text>
<text x="384.9" y="284">D12</text>
<text x="449.6" y="286.5">E17</text>
<text x="189.4" y="290.4">TL2</text>
<text x="369.7" y="289">C13B?</text>
<text x="384.9" y="291.6">D16</text>
<text x="386" y="289">D9</text>
<text x="402.4" y="293">NAND_4</text>
<text x="430.4" y="291.7">INV</text>
<text x="85.2" y="296.7">N24</text>
<text x="117" y="294.1">T5</text>
<text x="85.2" y="301.7">N31</text>
<text x="102.7" y="305.7">NOR_2</text>
<text x="133.2" y="303.1">NAND_2</text>
<text x="165.8" y="306.8">B</text>
<text x="189.3" y="310.6">/SET</text>
<text x="147.3" y="317">R18B</text>
<text x="165.8" y="317.2">T</text>
<text x="180.4" y="317">R18A</text>
<text x="214.2" y="317">PIN_58</text>
<text x="297.2" y="317">Q28</text>
<text x="85.2" y="322.1">N33</text>
<text x="171.7" y="323.5">TL2</text>
<text x="204.5" y="320.7">/RESET</text>
<text x="265.3" y="323.5">NAND_2</text>
<text x="52" y="329.7">M26</text>
<text x="53.5" y="324.6">T9</text>
<text x="53.5" y="327.1">T7</text>
<text x="117" y="329.7">T6</text>
<text x="234.8" y="326">NAND_3</text>
<text x="69.7" y="333.6">NAND_3</text>
<text x="102.7" y="331.1">NOR_2</text>
<text x="133.2" y="333.6">NAND_2</text>
<text x="444.6" y="359.1">TITLE:</text>
<text x="508.1" y="359.1">DATE:</text>
<text x="508.1" y="369.2">PAGE:</text>
<text x="444.6" y="375.6">BY:</text>
<text x="452.2" y="375.6">Sean Gonsalves</text>
<text x="490.3" y="375.6">REV:</text>
<text x="497.9" y="375.6">A</text>
</g>
</svg>
